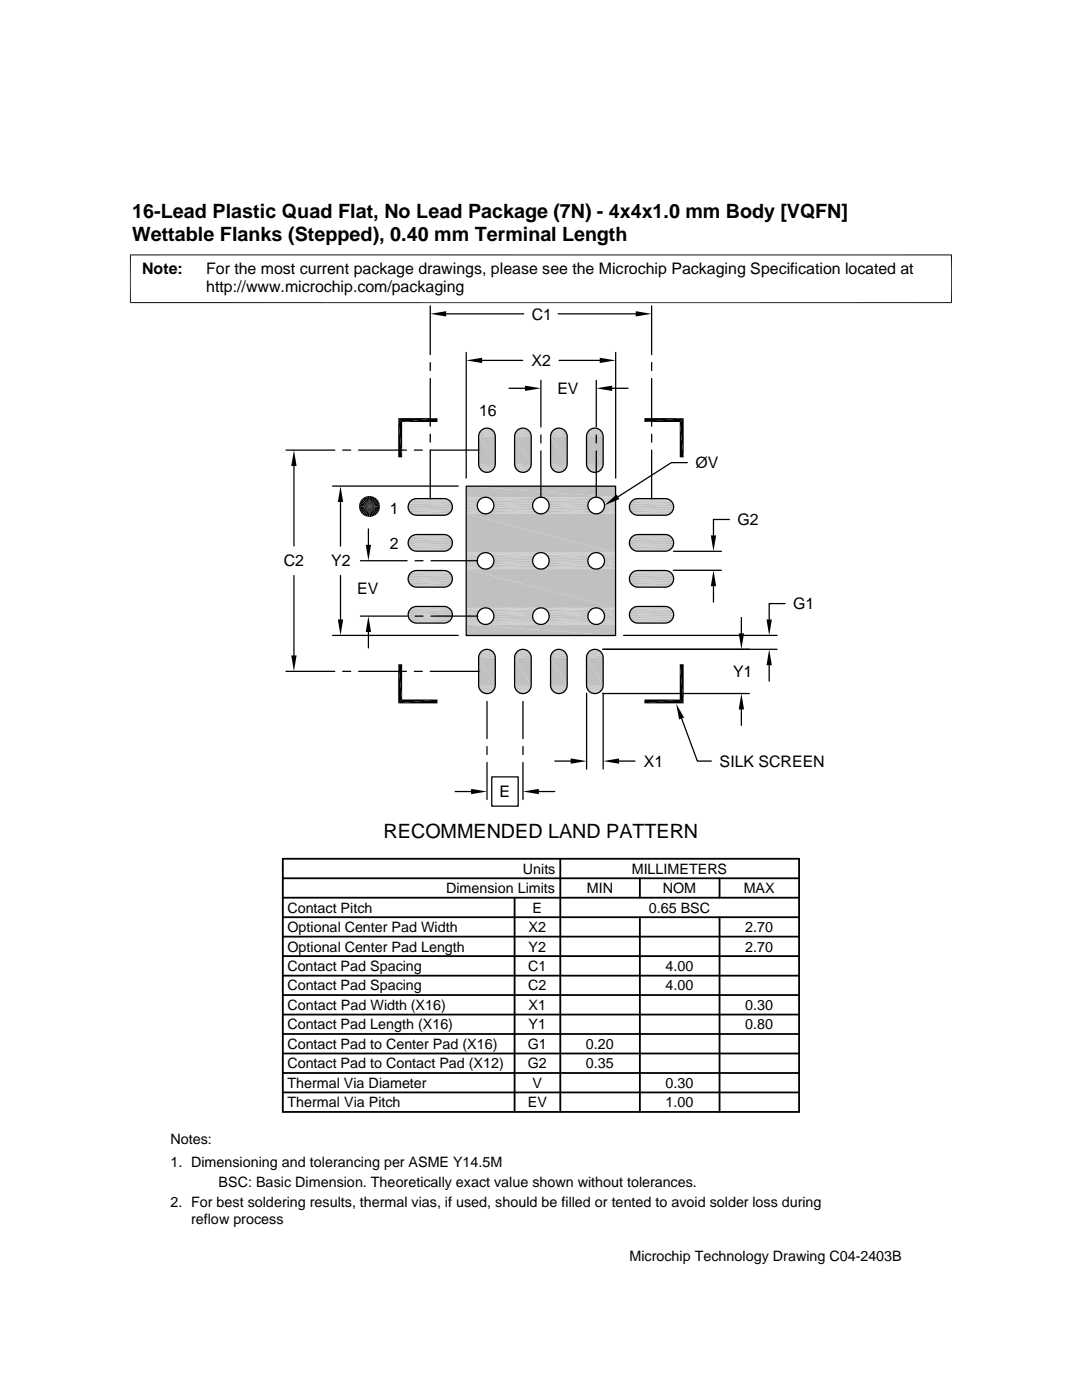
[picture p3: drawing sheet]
<svg xmlns="http://www.w3.org/2000/svg" width="216mm" height="279mm" viewBox="0 0 216 279" stroke-linecap="round" stroke-linejoin="round" font-family="sans-serif">
<g fill="#c0c0c0">
<path d="M96.8 85.5h.7z"/>
<path d="M104 85.5h.7z"/>
<path d="M111.1 85.5h.8z"/>
<path d="M118.3 85.5h.8z"/>
<path d="M118 85.6l.3-.1 1.1 .1z"/>
<path d="M118.3 85.5l1.1 .1z"/>
<path d="M110.8 85.6l.3-.1 1.1 .1z"/>
<path d="M111.1 85.5l1.1 .1z"/>
<path d="M103.6 85.6l.4-.1 1.1 .1z"/>
<path d="M104 85.5l1.1 .1z"/>
<path d="M96.5 85.6l.3-.1 1.1 .1z"/>
<path d="M96.8 85.5l1.1 .1z"/>
</g>
<path d="M117.7 85.7h2" fill="none" stroke="#c0c0c0" stroke-width=".21"/>
<path d="M118 85.6h1.4l.3 .2z" fill="#c0c0c0"/>
<path d="M110.5 85.7h2" fill="none" stroke="#c0c0c0" stroke-width=".21"/>
<path d="M110.8 85.6h1.4l.3 .2z" fill="#c0c0c0"/>
<path d="M103.3 85.7h2.1" fill="none" stroke="#c0c0c0" stroke-width=".21"/>
<path d="M103.6 85.6h1.5l.3 .2z" fill="#c0c0c0"/>
<path d="M96.1 85.7h2.1" fill="none" stroke="#c0c0c0" stroke-width=".21"/>
<path d="M96.5 85.6h1.4l.3 .2z" fill="#c0c0c0"/>
<path d="M95.9 85.9h2.6M103 85.9h2.6M110.2 85.9h2.6M117.4 85.9h2.6" fill="none" stroke="#c0c0c0" stroke-width=".25"/>
<path d="M95.7 86.2h3M102.8 86.2h3M110 86.2h3M117.2 86.2h3" fill="none" stroke="#c0c0c0" stroke-width=".32"/>
<path d="M95.5 86.6h3.3M102.7 86.6h3.3M109.9 86.6h3.2M117.1 86.6h3.2" fill="none" stroke="#c0c0c0" stroke-width=".34"/>
<path d="M95.5 86.9h3.3M102.7 86.9h3.3M109.9 86.9h3.3M117 86.9h3.4" fill="none" stroke="#c0c0c0" stroke-width=".38"/>
<g fill="#c0c0c0">
<path d="M117 87.1l3.4 5.5h-3.4z"/>
<path d="M117 87.1h3.4v5.5z"/>
<path d="M109.9 87.1l3.3 5.5h-3.3z"/>
<path d="M109.9 87.1h3.3v5.5z"/>
<path d="M102.7 87.1l3.3 5.5h-3.3z"/>
<path d="M102.7 87.1h3.3v5.5z"/>
<path d="M95.5 87.1l3.3 5.5h-3.3z"/>
<path d="M95.5 87.1h3.3v5.5z"/>
</g>
<path d="M95.5 92.8h3.3M102.7 92.8h3.3M109.9 92.8h3.3M117 92.8h3.4" fill="none" stroke="#c0c0c0" stroke-width=".38"/>
<path d="M95.5 93.2h3.3M102.7 93.2h3.3M109.9 93.2h3.2M117.1 93.2h3.2" fill="none" stroke="#c0c0c0" stroke-width=".34"/>
<path d="M95.7 93.5h3M102.8 93.5h3M110 93.5h3M117.2 93.5h3" fill="none" stroke="#c0c0c0" stroke-width=".32"/>
<path d="M95.9 93.8h2.6M103 93.8h2.6M110.2 93.8h2.6M117.4 93.8h2.6" fill="none" stroke="#c0c0c0" stroke-width=".28"/>
<path d="M117.7 93.9l1.7 .2h-1.4z" fill="#c0c0c0"/>
<path d="M117.7 94h2" fill="none" stroke="#c0c0c0" stroke-width=".2"/>
<path d="M110.5 93.9l1.7 .2h-1.4z" fill="#c0c0c0"/>
<path d="M110.5 94h2" fill="none" stroke="#c0c0c0" stroke-width=".2"/>
<path d="M103.3 93.9l1.8 .2h-1.5z" fill="#c0c0c0"/>
<path d="M103.3 94h2.1" fill="none" stroke="#c0c0c0" stroke-width=".2"/>
<path d="M96.1 93.9l1.8 .2h-1.4z" fill="#c0c0c0"/>
<path d="M96.1 94h2.1" fill="none" stroke="#c0c0c0" stroke-width=".2"/>
<g fill="#c0c0c0">
<path d="M96.8 94.2h.7z"/>
<path d="M104 94.2h.7z"/>
<path d="M111.1 94.2h.8z"/>
<path d="M118.3 94.2h.8z"/>
<path d="M118 94.1l1.1 .1z"/>
<path d="M118 94.1h1.4l-.3 .1z"/>
<path d="M110.8 94.1l1.1 .1z"/>
<path d="M110.8 94.1h1.4l-.3 .1z"/>
<path d="M103.6 94.1l1.1 .1z"/>
<path d="M103.6 94.1h1.5l-.4 .1z"/>
<path d="M96.5 94.1l1 .1z"/>
<path d="M96.5 94.1h1.4l-.4 .1z"/>
</g>
<g fill="none" stroke="#c0c0c0" stroke-width=".2">
<path d="M82.1 99.8h7.5M82.4 99.6h6.9M82.7 99.5h6.3M126.2 99.8h7.6M126.5 99.6h7M126.9 99.5h6.2M82.1 102.6h7.5M82.1 109.7h7.5M82.1 116.9h7.5M82.1 106.9h7.5M82.1 114.1h7.5M82.4 106.8h6.9"/>
<path d="M82.4 114h6.9M82.4 102.7h6.9M82.4 109.9h6.9M82.4 117.1h6.9M82.7 102.8h6.3M82.7 110h6.3M82.7 117.2h6.3M82.7 106.7h6.3M82.7 113.9h6.3M126.2 106.9h7.6M126.2 114.1h7.6M126.2 102.6h7.6"/>
<path d="M126.2 109.7h7.6M126.2 116.9h7.6M126.5 102.7h7M126.5 109.9h7M126.5 117.1h7M126.5 106.8h7M126.5 114h7M126.9 106.7h6.2M126.9 113.9h6.2M126.9 102.8h6.2M126.9 110h6.2M126.9 117.2h6.2"/>
<path d="M82.1 124.1h7.5M82.1 121.3h7.5M82.4 121.1h6.9M82.4 124.2h6.9M82.7 124.3h6.3M82.7 121.1h6.3M126.2 121.3h7.6M126.2 124.1h7.6M126.5 124.2h7M126.5 121.1h7M126.9 121.1h6.2M126.9 124.3h6.2"/>
</g>
<g fill="none" stroke="#c0c0c0" stroke-width=".28">
<path d="M81.8 102.3h8.1M81.8 109.5h8.1M81.8 116.7h8.1M81.8 100h8.1M81.8 107.2h8.1M81.8 114.4h8.1M125.9 100h8.1M125.9 107.2h8.1M125.9 114.4h8.1M125.9 102.3h8.1M125.9 109.5h8.1M125.9 116.7h8.1"/>
<path d="M81.8 123.9h8.1M81.8 121.5h8.1M125.9 121.5h8.1M125.9 123.9h8.1"/>
</g>
<path d="M81.6 100.3h8.5M81.6 107.5h8.5M81.6 114.6h8.5M81.6 109.2h8.5M81.6 116.4h8.5M125.8 109.2h8.5M125.8 116.4h8.5M125.8 100.3h8.5M125.8 107.5h8.5M125.8 114.6h8.5M81.6 123.6h8.5M125.8 123.6h8.5" fill="none" stroke="#c0c0c0" stroke-width=".32"/>
<path d="M81.5 108.9h8.7M81.5 116.1h8.7M81.5 100.6h8.7M81.5 107.8h8.7M81.5 115h8.7M125.6 100.6h8.8M125.6 107.8h8.8M125.6 115h8.8M125.6 108.9h8.8M125.6 116.1h8.8M81.5 123.2h8.7M125.6 123.2h8.8" fill="none" stroke="#c0c0c0" stroke-width=".34"/>
<path d="M81.4 101h8.9M81.4 108.2h8.9M81.4 115.7h8.9M125.6 101h8.8M125.6 108.2h8.8M125.6 115.7h8.8M81.4 122.9h8.9M125.6 122.9h8.8" fill="none" stroke="#c0c0c0" stroke-width=".38"/>
<path d="M81.4 115.3h8.9M81.4 101.4h8.9M81.4 108.5h8.9M81.5 101.7h8.7M125.6 115.3h8.8M125.6 101.4h8.8M125.6 108.5h8.8M125.6 101.7h8.8M81.4 122.5h8.9M81.5 122.1h8.7M125.6 122.5h8.8M125.6 122.1h8.8" fill="none" stroke="#c0c0c0" stroke-width=".36"/>
<path d="M81.6 102h8.5M125.8 102h8.5M81.6 121.8h8.5M125.8 121.8h8.5" fill="none" stroke="#c0c0c0" stroke-width=".3"/>
<g fill="#c0c0c0">
<path d="M96.8 129.6h.7z"/>
<path d="M104 129.6h.7z"/>
<path d="M111.1 129.6h.8z"/>
<path d="M118.3 129.6h.8z"/>
<path d="M118 129.8l.3-.2 1.1 .2z"/>
<path d="M118.3 129.6l1.1 .2z"/>
<path d="M110.8 129.8l.3-.2 1.1 .2z"/>
<path d="M111.1 129.6l1.1 .2z"/>
<path d="M103.6 129.8l.4-.2 1.1 .2z"/>
<path d="M104 129.6l1.1 .2z"/>
<path d="M96.5 129.8l.3-.2 1.1 .2z"/>
<path d="M96.8 129.6l1.1 .2z"/>
</g>
<path d="M117.7 129.8h2" fill="none" stroke="#c0c0c0" stroke-width=".2"/>
<path d="M118 129.8h1.4l.3 .1z" fill="#c0c0c0"/>
<path d="M110.5 129.8h2" fill="none" stroke="#c0c0c0" stroke-width=".2"/>
<path d="M110.8 129.8h1.4l.3 .1z" fill="#c0c0c0"/>
<path d="M103.3 129.8h2.1" fill="none" stroke="#c0c0c0" stroke-width=".2"/>
<path d="M103.6 129.8h1.5l.3 .1z" fill="#c0c0c0"/>
<path d="M96.1 129.8h2.1" fill="none" stroke="#c0c0c0" stroke-width=".2"/>
<path d="M96.5 129.8h1.4l.3 .1z" fill="#c0c0c0"/>
<path d="M95.9 130.1h2.6M103 130.1h2.6M110.2 130.1h2.6M117.4 130.1h2.6" fill="none" stroke="#c0c0c0" stroke-width=".28"/>
<path d="M95.7 130.4h3M102.8 130.4h3M110 130.4h3M117.2 130.4h3" fill="none" stroke="#c0c0c0" stroke-width=".32"/>
<path d="M95.5 130.7h3.3M102.7 130.7h3.3M109.9 130.7h3.2M117.1 130.7h3.2" fill="none" stroke="#c0c0c0" stroke-width=".34"/>
<path d="M95.5 131.1h3.3M102.7 131.1h3.3M109.9 131.1h3.3M117 131.1h3.4" fill="none" stroke="#c0c0c0" stroke-width=".38"/>
<g fill="#c0c0c0">
<path d="M117 131.3l3.4 5.5h-3.4z"/>
<path d="M117 131.3h3.4v5.5z"/>
<path d="M109.9 131.3l3.3 5.5h-3.3z"/>
<path d="M109.9 131.3h3.3v5.5z"/>
<path d="M102.7 131.3l3.3 5.5h-3.3z"/>
<path d="M102.7 131.3h3.3v5.5z"/>
<path d="M95.5 131.3l3.3 5.5h-3.3z"/>
<path d="M95.5 131.3h3.3v5.5z"/>
</g>
<path d="M95.5 136.9h3.3M102.7 136.9h3.3M109.9 136.9h3.3M117 136.9h3.4" fill="none" stroke="#c0c0c0" stroke-width=".38"/>
<path d="M95.5 137.3h3.3M102.7 137.3h3.3M109.9 137.3h3.2M117.1 137.3h3.2" fill="none" stroke="#c0c0c0" stroke-width=".34"/>
<path d="M95.7 137.6h3M102.8 137.6h3M110 137.6h3M117.2 137.6h3" fill="none" stroke="#c0c0c0" stroke-width=".32"/>
<path d="M95.9 137.9h2.6M103 137.9h2.6M110.2 137.9h2.6M117.4 137.9h2.6" fill="none" stroke="#c0c0c0" stroke-width=".25"/>
<path d="M117.7 138l1.7 .3h-1.4z" fill="#c0c0c0"/>
<path d="M117.7 138.2h2" fill="none" stroke="#c0c0c0" stroke-width=".21"/>
<path d="M110.5 138l1.7 .3h-1.4z" fill="#c0c0c0"/>
<path d="M110.5 138.2h2" fill="none" stroke="#c0c0c0" stroke-width=".21"/>
<path d="M103.3 138l1.8 .3h-1.5z" fill="#c0c0c0"/>
<path d="M103.3 138.2h2.1" fill="none" stroke="#c0c0c0" stroke-width=".21"/>
<path d="M96.1 138l1.8 .3h-1.4z" fill="#c0c0c0"/>
<path d="M96.1 138.2h2.1" fill="none" stroke="#c0c0c0" stroke-width=".21"/>
<g fill="#c0c0c0">
<path d="M96.8 138.4h.7z"/>
<path d="M104 138.4h.7z"/>
<path d="M111.1 138.4h.8z"/>
<path d="M118.3 138.4h.8z"/>
<path d="M118 138.3l1.1 .1z"/>
<path d="M118 138.3h1.4l-.3 .1z"/>
<path d="M110.8 138.3l1.1 .1z"/>
<path d="M110.8 138.3h1.4l-.3 .1z"/>
<path d="M103.6 138.3l1.1 .1z"/>
<path d="M103.6 138.3h1.5l-.4 .1z"/>
<path d="M96.5 138.3l1 .1z"/>
<path d="M96.5 138.3h1.4l-.4 .1z"/>
<path d="M93 97l29.8 2.2h-29.8z"/>
<path d="M93 97h29.8v2.2z"/>
</g>
<g fill="none" stroke="#c0c0c0" stroke-width=".2">
<path d="M93 99.3h29.8M93 99.3h3.5M93 99.5h3.2M97.3 99.3h10.3M97.6 99.5h9.6M108.3 99.3h10.3M108.6 99.5h9.7M119.3 99.3h3.5M119.7 99.5h3.1M93 102.3h3.2M93 102.4h3.5M93 102.5h29.8"/>
<path d="M97.3 102.4h10.3M97.6 102.3h9.6M108.3 102.4h10.3M108.6 102.3h9.7M119.3 102.4h3.5M119.7 102.3h3.1"/>
</g>
<path d="M93 99.7h2.9M97.9 99.7h9M109 99.7h8.9M120 99.7h2.8M93 102.1h2.9M97.9 102.1h9M109 102.1h8.9M120 102.1h2.8" fill="none" stroke="#c0c0c0" stroke-width=".28"/>
<path d="M93 100h2.6M93 101.8h2.6M98.2 100h8.4M98.2 101.8h8.4M109.2 100h8.5M109.2 101.8h8.5M120.3 101.8h2.5M120.3 100h2.5" fill="none" stroke="#c0c0c0" stroke-width=".32"/>
<path d="M93 100.4h2.4M93 101.4h2.4M98.4 101.4h8M98.4 100.4h8M109.4 101.4h8.1M109.4 100.4h8.1M120.5 100.4h2.3M120.5 101.4h2.3" fill="none" stroke="#c0c0c0" stroke-width=".34"/>
<path d="M93 100.7h2.3M98.5 100.7h7.8M109.5 100.7h7.8M120.6 100.7h2.2" fill="none" stroke="#c0c0c0" stroke-width=".38"/>
<path d="M93 101.1h2.3M98.5 101.1h7.8M109.5 101.1h7.8M120.6 101.1h2.2" fill="none" stroke="#c0c0c0" stroke-width=".36"/>
<g fill="#c0c0c0">
<path d="M93 102.6l29.8 7.7h-29.8z"/>
<path d="M93 102.6h29.8v7.7z"/>
</g>
<g fill="none" stroke="#c0c0c0" stroke-width=".2">
<path d="M93 110.3h29.8M93 110.4h3.5M93 110.5h3.2M93 113.3h3.2M93 113.5h3.5M93 113.6h29.8M97.3 113.5h10.3M97.3 110.4h10.3M97.6 113.3h9.6M97.6 110.5h9.6M108.3 110.4h10.3M108.3 113.5h10.3"/>
<path d="M108.6 113.3h9.7M108.6 110.5h9.7M119.3 113.5h3.5M119.3 110.4h3.5M119.7 110.5h3.1M119.7 113.3h3.1"/>
</g>
<path d="M93 110.8h2.9M93 113.1h2.9M97.9 113.1h9M97.9 110.8h9M109 110.8h8.9M109 113.1h8.9M120 113.1h2.8M120 110.8h2.8" fill="none" stroke="#c0c0c0" stroke-width=".25"/>
<path d="M93 111.1h2.6M93 112.8h2.6M98.2 111.1h8.4M98.2 112.8h8.4M109.2 111.1h8.5M109.2 112.8h8.5M120.3 112.8h2.5M120.3 111.1h2.5" fill="none" stroke="#c0c0c0" stroke-width=".32"/>
<g fill="none" stroke="#c0c0c0" stroke-width=".36">
<path d="M93 111.4h2.4M93 111.7h2.3M93 112.1h2.3M93 112.5h2.4M98.4 112.5h8M98.4 111.4h8M98.5 112.1h7.8M98.5 111.7h7.8M109.4 112.5h8.1M109.4 111.4h8.1M109.5 112.1h7.8M109.5 111.7h7.8"/>
<path d="M120.5 111.4h2.3M120.5 112.5h2.3M120.6 112.1h2.2M120.6 111.7h2.2"/>
</g>
<g fill="#c0c0c0">
<path d="M93 113.6l29.8 7.7h-29.8z"/>
<path d="M93 113.6h29.8v7.7z"/>
</g>
<g fill="none" stroke="#c0c0c0" stroke-width=".2">
<path d="M93 121.3h29.8M93 121.4h3.5M93 121.6h3.2M93 124.4h3.2M93 124.5h3.5M93 124.6h29.8M97.3 124.5h10.3M97.3 121.4h10.3M97.6 124.4h9.6M97.6 121.6h9.6M108.3 121.4h10.3M108.3 124.5h10.3"/>
<path d="M108.6 124.4h9.7M108.6 121.6h9.7M119.3 124.5h3.5M119.3 121.4h3.5M119.7 121.6h3.1M119.7 124.4h3.1"/>
</g>
<path d="M93 121.8h2.9M93 124.1h2.9M97.9 124.1h9M97.9 121.8h9M109 121.8h8.9M109 124.1h8.9M120 124.1h2.8M120 121.8h2.8" fill="none" stroke="#c0c0c0" stroke-width=".28"/>
<path d="M93 122.1h2.6M93 123.8h2.6M98.2 122.1h8.4M98.2 123.8h8.4M109.2 122.1h8.5M109.2 123.8h8.5M120.3 123.8h2.5M120.3 122.1h2.5" fill="none" stroke="#c0c0c0" stroke-width=".32"/>
<path d="M93 122.4h2.4M93 123.5h2.4M98.4 123.5h8M98.4 122.4h8M109.4 123.5h8.1M109.4 122.4h8.1M120.5 122.4h2.3M120.5 123.5h2.3" fill="none" stroke="#c0c0c0" stroke-width=".34"/>
<path d="M93 122.8h2.3M98.5 122.8h7.8M109.5 122.8h7.8M120.6 122.8h2.2" fill="none" stroke="#c0c0c0" stroke-width=".36"/>
<path d="M93 123.1h2.3M98.5 123.1h7.8M109.5 123.1h7.8M120.6 123.1h2.2" fill="none" stroke="#c0c0c0" stroke-width=".38"/>
<g fill="#c0c0c0">
<path d="M93 124.6l29.8 2.2h-29.8z"/>
<path d="M93 124.6h29.8v2.2z"/>
</g>
<g fill="none" stroke="#000" stroke-width=".25">
<path d="M85.9 61v9.8M85.9 72.4v1.6M85.9 75.5v9.6M89 62.6h15.5M93 70.3v25.1M96.2 71.9h8.1M101.6 77.5h3.2M107.9 75.9v9.3M111.4 62.6h15.5M111.6 71.9h8.1M119 75.9v9.3M122.2 77.5h3.1"/>
<path d="M122.9 70.3v25.1M130 61v9.8M130 72.4v1.6M130 75.5v9.6M57.1 89.8h9.7M58.7 93v16M66.4 97h25M68.4 89.8h1.6M71.6 89.8h9.5M82 99.9l1.1-.4h5.5a1.66 1.66 0 0 1 1.7 1.7 1.66 1.66 0 0 1-1.7 1.6h-5.5a1.66 1.66 0 0 1-1.6-1.1 1.66 1.66 0 0 1 .5-1.8zM82.7 89.8h1.6M85.9 86.7v1.5"/>
<path d="M93 97h29.8v29.8h-29.8zM95.6 89.8h-9.7v9.8M96 85.9a1.66 1.66 0 0 1 1.8-.3 1.66 1.66 0 0 1 1 1.5v5.5a1.66 1.66 0 0 1-1.6 1.7 1.66 1.66 0 0 1-1.7-1.7v-5.5l.2-.7zM103.2 85.9a1.66 1.66 0 0 1 1.8-.3 1.66 1.66 0 0 1 1 1.5v5.5a1.66 1.66 0 0 1-1.7 1.7 1.66 1.66 0 0 1-1.6-1.7v-5.5l.1-.7zM107.9 86.8v1.6M107.9 90v9.3M110.4 85.9a1.66 1.66 0 0 1 1.8-.3 1.66 1.66 0 0 1 1 1.5v5.5a1.66 1.66 0 0 1-1.7 1.7 1.66 1.66 0 0 1-1.6-1.7v-5.5l.1-.7zM117.6 85.9a1.66 1.66 0 0 1 1.8-.3 1.66 1.66 0 0 1 1 1.5v5.5a1.66 1.66 0 0 1-1.7 1.7 1.66 1.66 0 0 1-1.7-1.7v-5.5l.2-.7zM119 86.8v1.6M119 90v9.3M130 86.7v1.5M130 89.8v9.8"/>
<path d="M137.1 92.3h-3.1l-10.7 6.8M58.7 114.9v15.9M67.9 100.2v8.8M67.9 114.9v8.7M71.9 111.9h9.3M73.5 105.6v3.1M82 107.1l1.1-.4h5.5a1.66 1.66 0 0 1 1.7 1.6 1.66 1.66 0 0 1-1.7 1.7h-5.5a1.66 1.66 0 0 1-1.6-1.1 1.66 1.66 0 0 1 .5-1.8zM82 114.3l1.1-.4h5.5a1.66 1.66 0 0 1 1.7 1.6 1.66 1.66 0 0 1-1.7 1.7h-5.5a1.66 1.66 0 0 1-1.6-1.1 1.66 1.66 0 0 1 .5-1.8zM82.8 111.9h1.6M86 111.9h9.3M125.9 114.5l.4-.4 1-.2h5.5a1.66 1.66 0 0 1 1.6 1.6 1.66 1.66 0 0 1-1.6 1.7h-5.5a1.66 1.66 0 0 1-1.5-.9 1.66 1.66 0 0 1 .1-1.8zM125.9 107.4l.4-.4 1-.3h5.5a1.66 1.66 0 0 1 1.6 1.6 1.66 1.66 0 0 1-1.6 1.7h-5.5a1.66 1.66 0 0 1-1.5-.9 1.66 1.66 0 0 1 .1-1.7z"/>
<path d="M125.9 100.2l.4-.4 1-.3h5.5a1.66 1.66 0 0 1 1.6 1.7 1.66 1.66 0 0 1-1.6 1.6h-5.5a1.66 1.66 0 0 1-1.5-.9 1.66 1.66 0 0 1 .1-1.7zM134.4 113.8h9.6M134.4 110h9.6M142.4 117v3.2M145.5 103.7h-3.1v3.1M57.1 134h9.7M66.4 126.8h25M68.4 134h1.6M71.6 134h9.5M71.9 123h9.3M73.5 126.1v3.2M82 121.4l1.1-.4h5.5a1.66 1.66 0 0 1 1.7 1.7 1.66 1.66 0 0 1-1.7 1.7h-5.5a1.66 1.66 0 0 1-1.6-1.1 1.66 1.66 0 0 1 .5-1.9z"/>
<path d="M82.7 134h1.6M82.8 123h1.6M85.9 134h9.7M86 123h9.3M96.2 129.9a1.66 1.66 0 0 1 1.7-.1 1.66 1.66 0 0 1 .9 1.5v5.5a1.66 1.66 0 0 1-1.6 1.6 1.66 1.66 0 0 1-1.7-1.6v-5.5l.3-1zM97.2 140v7.4M103.4 129.9a1.66 1.66 0 0 1 1.7-.1 1.66 1.66 0 0 1 .9 1.5v5.5a1.66 1.66 0 0 1-1.7 1.6 1.66 1.66 0 0 1-1.6-1.6v-5.5l.3-1zM104.4 140v7.4M110.5 129.9a1.66 1.66 0 0 1 1.8-.1 1.66 1.66 0 0 1 .9 1.5v5.5a1.66 1.66 0 0 1-1.7 1.6 1.66 1.66 0 0 1-1.6-1.6v-5.5l.2-1zM117.1 138.3v15.2M117.7 129.9a1.66 1.66 0 0 1 1.7-.1 1.66 1.66 0 0 1 1 1.5v5.5a1.66 1.66 0 0 1-1.7 1.6 1.66 1.66 0 0 1-1.7-1.6v-5.5l.3-1zM120.3 138.4h29.2"/>
<path d="M120.3 129.6h34.8M120.4 138.3v15.2M124.4 126.8h30.7M125.9 121.7l.4-.4 1-.3h5.5a1.66 1.66 0 0 1 1.6 1.7 1.66 1.66 0 0 1-1.6 1.7h-5.5a1.66 1.66 0 0 1-1.5-1 1.66 1.66 0 0 1 .1-1.7zM147.9 123.2v3.2M153.5 132.8v3.1M156.7 120.5h-3.2v3.1M90.8 158h3.2M97.2 149v1.6M97.2 152.2v7.4M98.1 155h5.3v5.9h-5.3zM104.4 149v1.6"/>
<path d="M104.4 152.2v7.4M107.5 158h3.2M110.7 151.9h3.2M123.5 151.9h3.2M136 143.4l3.1 8.5h2.8M147.9 141.6v3.2"/>
<circle cx="96.9" cy="100.9" r="1.66"/>
<circle cx="96.9" cy="111.9" r="1.65"/>
<circle cx="107.9" cy="100.9" r="1.66"/>
<circle cx="107.9" cy="111.9" r="1.65"/>
<circle cx="119" cy="100.9" r="1.66"/>
<circle cx="119" cy="111.9" r="1.65"/>
<circle cx="96.9" cy="123" r="1.66"/>
<circle cx="107.9" cy="123" r="1.66"/>
<circle cx="119" cy="123" r="1.66"/>
</g>
<g fill="none" stroke="#000" stroke-width=".36">
<path d="M56.4 175.3h103M56.4 171.4h103v50.5h-103zM56.4 179.2h103M102.7 179.2v42.7M111.8 171.4v50.5M127.7 175.3v3.9M143.6 175.3v3.9M56.4 198.6h103M56.4 186.9h103M56.4 183h103M56.4 190.8h103M56.4 194.7h103"/>
<path d="M127.7 183v38.9M143.6 183v38.9M56.4 202.5h103M56.4 210.2h103M56.4 206.4h103M56.4 218h103M56.4 214.1h103"/>
</g>
<g fill="#000">
<path d="M85.9 62.6l3.1-.5v1.1zM93 71.9l3.2-.5v1.1zM104.8 77l3.1 .5-3.1 .5zM119.7 71.4l3.2 .5-3.2 .6zM119 77.5l3.2-.5v1zM126.9 62.1l3.1 .5-3.1 .6zM58.7 89.8l.5 3.2h-1.1zM72 99.9l1.7 1.2-1.9-.8zM72.2 99.6l1.5 1.5-1.7-1.2zM72.2 99.6l.4-.3 1.1 1.8zM72.6 99.3l.3-.2 .8 2zM72.9 99.1l.4-.1 .4 2.1z"/>
<path d="M74.1 99l.4 .1-.8 2zM74.5 99.1l.4 .2-1.2 1.8zM74.9 99.3l.3 .3-1.5 1.5zM73.7 101.1l1.5-1.5 .3 .3zM79.5 83.4l.7 7.9h-.7zM79.5 83.4h7.8l-7.1 .8zM79.5 83.4l.7 .8v7.1zM80.2 84.2l7.1-.8v.8zM120.6 100.8l2.4-2.1 .6 .9zM128.6 83.4h7.8l-7.8 .8zM128.6 84.2l7.8-.8-.8 .8zM135.6 84.2l.8 7.1h-.8z"/>
<path d="M135.6 84.2l.8-.8v7.9zM67.9 97l.6 3.2h-1.1zM71.7 101.5l2-.4-1.9 .8zM71.8 100.3l1.9 .8-2-.4zM71.8 101.9l1.9-.8-1.7 1.1zM72 102.2l1.7-1.1-1.5 1.5zM73.7 101.1l-1.1 1.7-.4-.2zM73.7 101.1l-.8 1.9-.3-.2zM73.7 101.1l-.4 2-.4-.1zM73 108.7h1l-.5 3.2zM73.7 101.1l.8 1.9-.4 .1zM73.7 101.1l1.2 1.7-.4 .2z"/>
<path d="M73.7 101.1l1.5 1.5-.3 .2zM73.7 101.1l1.8 1.1-.3 .4zM73.7 101.1l1.9 .8-.1 .3zM73.7 101.1l1.8-1.2 .1 .4zM73.7 101.1l2.1 .4-.2 .4zM73.7 101.1l1.9-.8 .2 .4zM142.4 113.8l.5 3.2h-1.1zM141.8 106.8h1.1l-.5 3.2zM58.1 130.8h1.1l-.5 3.2zM67.4 123.6h1.1l-.6 3.2zM73.5 123l.5 3.1h-1zM79.5 132.6h.7v7z"/>
<path d="M79.5 140.4l.7-.8h7.1zM135.6 132.6l.8 7.8-.8-.8zM128.6 139.6h7l-7 .8zM135.6 132.6h.8v7.8zM147.4 126.4h1.1l-.6 3.2zM153.5 129.6l.5 3.2h-1zM153 123.6h1l-.5 3.2zM79.5 132.6l.7 7-.7 .8zM79.5 140.4l7.8-.8v.8zM94 157.4l3.2 .6-3.2 .5zM104.4 158l3.1-.6v1.1zM113.9 151.4l3.2 .5-3.2 .5z"/>
<path d="M120.4 151.9l3.1-.5v1zM134.9 140.4l1.6 2.8-1 .4zM128.6 140.4l7-.8 .8 .8zM147.9 138.4l.6 3.2h-1.1z"/>
</g>
<path d="M73.5 99v4.2M73.9 99v4.2M71.6 101.3h4.2M71.6 100.9h4.2" fill="none" stroke="#000" stroke-width=".4"/>
<path d="M26 50.8v9.7M189.9 50.8v9.7M189.9 50.9h-164M25.9 60.4h164" fill="none" stroke="#000" stroke-width=".2"/>
<g font-size="3.9">
<text x="26.4" y="43.5">16-Lead Plastic Quad Flat, No Lead Package (7N) - 4x4x1.0 mm Body [VQFN]</text>
<text x="26.4" y="48">Wettable Flanks (Stepped), 0.40 mm Terminal Length</text>
<text x="76.5" y="167.3">RECOMMENDED LAND PATTERN</text>
</g>
<g font-size="3.2">
<text x="28.4" y="54.6">Note:</text>
<text x="41.1" y="54.6">For the most current package drawings, please see the Microchip Packaging Specification located at</text>
<text x="41.1" y="58.3">http://www.microchip.com/packaging</text>
<text x="106.1" y="63.8">C1</text>
<text x="106.1" y="73.1">X2</text>
<text x="95.6" y="83">16</text>
<text x="111.2" y="78.6">EV</text>
<text x="138.8" y="93.4">ØV</text>
<text x="77.8" y="102.5">1</text>
<text x="147.2" y="104.8">G2</text>
<text x="56.6" y="113">C2</text>
<text x="66.1" y="113.1">Y2</text>
<text x="77.8" y="109.5">2</text>
<text x="71.3" y="118.6">EV</text>
<text x="158.3" y="121.6">G1</text>
<text x="146.3" y="135.1">Y1</text>
<text x="128.5" y="153">X1</text>
<text x="143.6" y="153.1">SILK SCREEN</text>
<text x="99.7" y="159.1">E</text>
</g>
<g font-size="2.9">
<text x="89" y="178.2">Dimension Limits</text>
<text x="104.3" y="174.4">Units</text>
<text x="117.1" y="178.2">MIN</text>
<text x="126" y="174.4">MILLIMETERS</text>
<text x="132.3" y="178.2">NOM</text>
<text x="148.4" y="178.2">MAX</text>
<text x="57.3" y="182.1">Contact Pitch</text>
<text x="106.3" y="182.1">E</text>
<text x="129.5" y="182.1">0.65 BSC</text>
<text x="57.3" y="186">Optional Center Pad Width</text>
<text x="57.3" y="189.9">Optional Center Pad Length</text>
<text x="105.5" y="189.9">Y2</text>
<text x="105.5" y="186">X2</text>
<text x="148.7" y="189.9">2.70</text>
<text x="148.7" y="186">2.70</text>
<text x="57.3" y="193.8">Contact Pad Spacing</text>
<text x="57.3" y="197.7">Contact Pad Spacing</text>
<text x="105.4" y="193.8">C1</text>
<text x="105.4" y="197.7">C2</text>
<text x="132.8" y="193.8">4.00</text>
<text x="132.8" y="197.7">4.00</text>
<text x="57.3" y="201.6">Contact Pad Width (X16)</text>
<text x="105.5" y="201.6">X1</text>
<text x="148.7" y="201.6">0.30</text>
<text x="57.3" y="205.4">Contact Pad Length (X16)</text>
<text x="57.3" y="209.3">Contact Pad to Center Pad (X16)</text>
<text x="105.3" y="209.3">G1</text>
<text x="105.5" y="205.4">Y1</text>
<text x="116.9" y="209.3">0.20</text>
<text x="148.7" y="205.4">0.80</text>
<text x="57.3" y="213.2">Contact Pad to Contact Pad (X12)</text>
<text x="105.3" y="213.2">G2</text>
<text x="116.9" y="213.2">0.35</text>
<text x="57.3" y="217.1">Thermal Via Diameter</text>
<text x="57.3" y="221">Thermal Via Pitch</text>
<text x="105.3" y="221">EV</text>
<text x="106.3" y="217.1">V</text>
<text x="132.8" y="217.1">0.30</text>
<text x="132.8" y="221">1.00</text>
<text x="34" y="228.3">Notes:</text>
<text x="34" y="232.9">1. Dimensioning and tolerancing per ASME Y14.5M</text>
<text x="43.6" y="236.9">BSC: Basic Dimension. Theoretically exact value shown without tolerances.</text>
<text x="34" y="241">2. For best soldering results, thermal vias, if used, should be filled or tented to avoid solder loss during</text>
<text x="38.1" y="244.3">reflow process</text>
<text x="125.6" y="251.7">Microchip Technology Drawing C04-2403B</text>
</g>
</svg>
